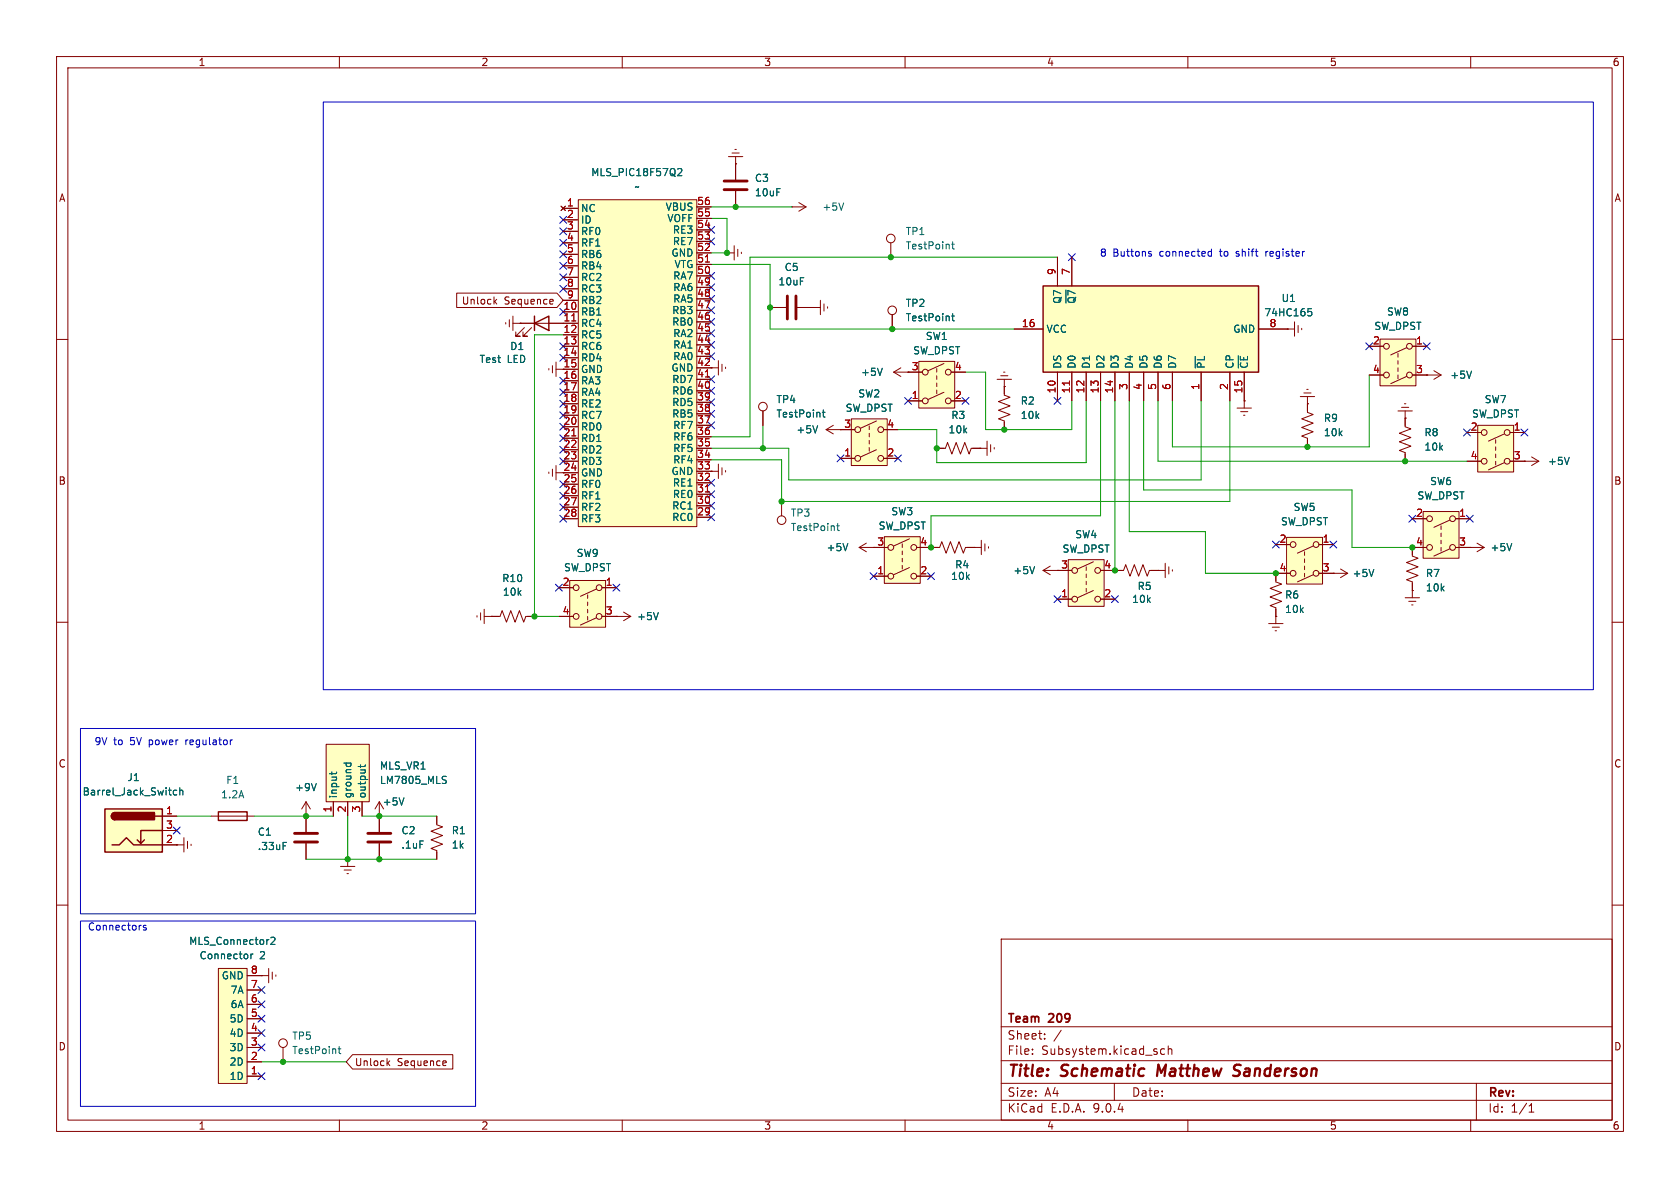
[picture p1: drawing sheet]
<svg xmlns="http://www.w3.org/2000/svg" width="297mm" height="210mm" viewBox="0 0 297 210" stroke-linecap="round" stroke-linejoin="round" font-family="sans-serif">
<g fill="none" stroke="#840000" stroke-width=".18">
<path d="M10 10h277v190h-277zM12 12h273v186h-273zM60 10v2M110 10v2M160 10v2M210 10v2M260 10v2M10 60h2M285 60h2M10 110h2M109 109h.1M109 109h2.5"/>
<path d="M110.2 108.2l1.3 .8M111.5 109l-1.3 .7M285 110h2M10 160h2M177 166h108v32h-108zM285 160h2M60 198v2M110 198v2M160 198v2M177 194.5h108M177 191.5h108M177 187.5h108"/>
<path d="M177 181.5h108M182.5 186.3v.1M182.5 185.5v.1M184.7 183.6v.1M184.7 182.8v.1M187.6 182.1l-1.3 2M197 191.5v3M205.9 185.5l-.4-.1-.3 .3v.4l.1 .2h.6M206.5 185.5l.2-.1 .4 .1 .1 .9M206.5 184.9v1.5M210 198v2M260 198v2"/>
<path d="M261 191.5v6.5M270.3 196.6h.9M270.3 195.5l.4-.4v1.5"/>
</g>
<path d="M204.8 188.2l-.3 2M219 190a.85 .85 0 0 1-1 .1M219.1 188.2l-.7 .1a.46 .46 0 0 0-.3 .5 .46 .46 0 0 0 .4 .4l.5 .2" fill="none" stroke="#840000" stroke-width=".4"/>
<path d="M116.4 108.3l-.4 1.2" fill="none" stroke="#006464" stroke-width=".18"/>
<path d="M100.7 102.6h6.4v8.3h-6.4z" fill="#ffffc2"/>
<g fill="none" stroke="#840000" stroke-width=".18">
<path d="M269.5 81.5h.1M269.5 81.5h2.5M270.8 80.8l1.2 .7M272 81.5l-1.2 .8M84.3 108.8v.3M85 108.3v1.3M85.6 109h1.3M85.6 107.7v2.5M86.9 109h.1M98.8 109h2.5M98.8 103.9h2.5M100.7 102.6h6.4v8.3h-6.4z"/>
<path d="M103.9 105.2v.6M103.9 106.4v.7M103.9 107.7v.6M103.9 109v.6M105.4 109.2l-2.8 1.3M105.4 104.1l-2.8 1.3M106.4 109h2.6M106.4 103.9h2.6"/>
<circle cx="101.9" cy="109" r=".51"/>
<circle cx="101.9" cy="103.9" r=".51"/>
<circle cx="105.9" cy="103.9" r=".51"/>
<circle cx="105.9" cy="109" r=".51"/>
</g>
<path d="M277.4 80.8l-.4 1.3" fill="none" stroke="#006464" stroke-width=".18"/>
<path d="M38.6 171.2h5.1v20.3h-5.1z" fill="#ffffc2"/>
<g fill="none" stroke="#840000" stroke-width=".18">
<path d="M38.6 171.2h5.1v20.3h-5.1zM43.7 177.5h2.5M43.7 175h2.5M43.7 172.5h3.8M46.2 172.5h.1M47.5 171.2v2.5M48.1 171.8v1.3M48.8 172.3v.3M43.7 190.2h2.5M43.7 187.7h2.5M43.7 185.2h2.5M43.7 182.6h2.5"/>
<path d="M43.7 180.1h2.5M50 185.2v2.5"/>
<circle cx="50" cy="184.4" r=".76"/>
</g>
<path d="M44.4 168.6v.9M44.7 168.6l-.3 .3M47.9 165.8l.5-.1 .2 .3-.8 .9h.8M59.8 185.4h.5M60 185v1.1l.3 .2" fill="none" stroke="#006464" stroke-width=".18"/>
<path d="M18.5 143h10.2v7.6h-10.2z" fill="#ffffc2"/>
<path d="M18.5 143h10.2v7.6h-10.2zM19.8 149.4h1.3l1.3-1.3 1.2 1.3h5.1M20.3 143.6a.64 .64 0 0 0-.6 .7 .64 .64 0 0 0 .6 .6M25.5 148.5l-.6 .6M27.4 144.3h1.3M28.7 146.8h-3.8v2.3l-.6-.6" fill="none" stroke="#840000" stroke-width=".25"/>
<g fill="#840000" stroke="#840000" stroke-width=".25">
<path d="M19.9 143.8l.4-.2v1.3a.63 .63 0 0 1-.6-.4 .63 .63 0 0 1 .2-.7z"/>
<path d="M20.3 143.6h7v1.3h-7z"/>
</g>
<path d="M248.4 105.7h2.6M249 106.3h1.3M249.6 106.9h.2M249.7 104.4h.1M249.7 104.4v1.3M28.7 144.3h2.5M28.7 146.8h2.5M28.7 149.4h2.5" fill="none" stroke="#840000" stroke-width=".18"/>
<path d="M31.2 139.7h-.3l-.3 .2 .2 .6h.4M31.8 139.8l.2-.1h.3v.8M31.8 139.3v1.2" fill="none" stroke="#006464" stroke-width=".18"/>
<path d="M244 59.9h6.3v8.3h-6.3z" fill="#ffffc2"/>
<g fill="none" stroke="#840000" stroke-width=".18">
<path d="M143.8 54.4h.1M143.8 54.4h1.2M145 53.1v2.5M145.7 53.7v1.3M146.3 54.2v.3M157.7 55.6v2.6M244 59.9h6.3v8.3h-6.3zM165.6 79.2h1.5l.4-1 .8 2.1 .7-2.1 .8 2.1 .8-2.1 .7 2.1 .4-1.1h1.5M242.1 66.3h2.5M242.1 61.2h2.5M247.1 62.5v.6M247.1 63.8v.6"/>
<path d="M247.1 65v.7M247.1 66.3v.6M248.7 66.5l-2.8 1.3M248.7 61.5l-2.8 1.2M249.7 66.3h2.5M249.7 61.2h2.5M164.6 96.8h1.5l.4-1 .8 2 .7-2 .8 2 .7-2 .8 2 .4-1h2.8M172.2 96.8h.1M173.5 95.5v2.5M174.1 96.1v1.3M174.8 96.6v.3M259.8 96.8h.1"/>
<path d="M259.8 96.8h2.6M261.1 96l1.3 .8M262.4 96.8l-1.3 .7M184.4 100.8l1.3 .8M184.4 100.8h2.5M185.7 100.1l-1.3 .7M186.9 100.8h.1M224.3 110.2h2.5M224.9 110.9h1.3M225.4 111.5h.3M225.6 109h.1M225.6 109v1.2"/>
<path d="M31.2 149.4h.1M31.2 149.4h1.3M32.5 148.1v2.5M33.1 148.7v1.3M33.8 149.2v.3"/>
<circle cx="157.7" cy="54.9" r=".76"/>
<circle cx="245.1" cy="61.2" r=".51"/>
<circle cx="245.1" cy="66.3" r=".51"/>
<circle cx="249.2" cy="61.2" r=".51"/>
<circle cx="249.2" cy="66.3" r=".51"/>
</g>
<path d="M168.2 55.9h.5M168.4 55.4v1.1l.3 .2M267.3 96.1l-.5 1.3M182.9 100.1l-.4 1.3" fill="none" stroke="#006464" stroke-width=".18"/>
<path d="M188.8 98.9h6.4v8.3h-6.4z" fill="#ffffc2"/>
<g fill="none" stroke="#840000" stroke-width=".18">
<path d="M157.5 42.9v2.6M227.6 58.2h.1M227.6 58.2h1.3M228.9 56.9v2.5M229.5 57.5v1.3M230.1 58v.3M173.2 79.2h.1M173.2 79.2h1.3M174.5 78v2.5M175.1 78.6v1.3M175.8 79.1v.3M176.3 67.1h2.5"/>
<path d="M176.9 66.4h1.3M177.4 65.8h.3M177.5 68.3h.1M177.5 67.1v2.8l1.1 .3-2.1 .8 2.1 .8-2.1 .7 2.1 .8-2.1 .7 1 .4v1.5M188.8 98.9h6.4v8.3h-6.4zM193.3 99.3l-2.8 1.3M186.9 100.8h2.6M186.9 105.9h2.6M192 100.2v.6M192 101.5v.6M192 102.7v.7M192 104v.6"/>
<path d="M193.3 104.4l-2.8 1.3M194.6 100.8h4l.4-1 .8 2.1 .7-2.1 .8 2.1 .8-2.1 .7 2.1 .4-1.1h1.5M194.6 105.9h2.5M37.3 144.3h7.7M54.1 144.3h.1M54.1 141.7l-.8 1.3M54.1 141.7l.8 1.3M54.1 141.7v5.4M54.1 149.1v2.8M60.2 153.2h2.5M60.8 153.8h1.3M61.3 154.4h.3"/>
<path d="M61.5 151.9h.1M61.5 151.9v1.3M77.2 144.3v1.5l1 .4-2 .7 2 .8-2 .8 2 .7-2 .8 1 .4v1.5"/>
<circle cx="157.5" cy="42.2" r=".76"/>
<circle cx="190" cy="100.8" r=".51"/>
<circle cx="190" cy="105.9" r=".51"/>
<circle cx="194.1" cy="100.8" r=".51"/>
<circle cx="194.1" cy="105.9" r=".51"/>
</g>
<path d="M38.6 143.5h5.1v1.5h-5.1z" fill="none" stroke="#840000" stroke-width=".25"/>
<path d="M168.2 43.2h.5M168.4 42.7v1.1l.3 .2M55.9 138.5l-.4 1.3M50.1 148.9h.6" fill="none" stroke="#006464" stroke-width=".18"/>
<path d="M52.1 147.3h4M52.1 148.8h4" fill="none" stroke="#840000" stroke-width=".51"/>
<path d="M162.4 63.9h6.4v8.2h-6.4z" fill="#ffffc2"/>
<g fill="none" stroke="#840000" stroke-width=".18">
<path d="M160.5 65.8h2.6M160.5 70.9h2.6M162.4 63.9h6.4v8.2h-6.4zM165.6 65.2v.6M165.6 66.4v.7M165.6 67.7v.6M165.6 69v.6M166.9 64.3l-2.8 1.2M166.9 69.3l-2.8 1.3M168.1 65.8h2.6M168.1 70.9h2.6"/>
<circle cx="163.6" cy="65.8" r=".51"/>
<circle cx="163.6" cy="70.9" r=".51"/>
<circle cx="167.6" cy="65.8" r=".51"/>
<circle cx="167.6" cy="70.9" r=".51"/>
</g>
<path d="M184.4 50.5h38.1v15.3h-38.1z" fill="#ffffc2"/>
<path d="M184.4 50.5h38.1v15.3h-38.1z" fill="none" stroke="#840000" stroke-width=".25"/>
<g fill="none" stroke="#840000" stroke-width=".18">
<path d="M179.3 58.2h5.1M186.9 45.5v5M189.5 45.5v5M222.5 58.2h5.1M186.9 65.8v5.1M189.5 65.8v5.1M192 65.8v5.1M194.6 65.8v5.1M197.1 65.8v5.1M199.6 65.8v5.1M202.2 65.8v5.1M204.7 65.8v5.1"/>
<path d="M207.3 65.8v5.1M212.3 65.8v5.1M217.4 65.8v5.1M220 65.8v5.1M67.1 144.3v2.8M67.1 149.1v2.8"/>
</g>
<path d="M189.1 67.4v.7" fill="none" stroke="#a90000" stroke-width=".18"/>
<path d="M231.3 54.6h.6M231.4 55.1h.3l.2 .2v.4l-.5 .1M211.3 63v2.1" fill="none" stroke="#006464" stroke-width=".18"/>
<path d="M65 147.3h4.1M65 148.8h4.1" fill="none" stroke="#840000" stroke-width=".51"/>
<path d="M57.7 131.6h7.6v10.1h-7.6z" fill="#ffffc2"/>
<path d="M57.7 131.6h7.6v10.1h-7.6zM58.9 141.7v2.6M61.5 141.7v2.6M64 141.7v2.6M66.3 143l.8-1.3v2.6M67.1 144.3h.1" fill="none" stroke="#840000" stroke-width=".18"/>
<path d="M58.7 136.5v.5M59.5 136.5l-.2 .3h-1.1M60.8 134.9h1.2M61.3 134.9l-.1 .4M62 134.9v.4M63.7 135.2v.5M64.6 135.2l-.2 .3h-1.1M78.4 137.8l.4 .2 .1 .3-.2 .2h-.3M78.4 137.2l.5 .1M71.4 141l-.4 1.3" fill="none" stroke="#006464" stroke-width=".18"/>
<path d="M156.3 94.9h6.4v8.2h-6.4z" fill="#ffffc2"/>
<g fill="none" stroke="#840000" stroke-width=".18">
<path d="M130 29v2.8M130 33.8v2.8M140 36.6h.1M140 36.6h2.5M141.2 35.8l1.3 .8M142.5 36.6l-1.3 .7M136.1 54.4h2.8M141 54.4h2.8M218.7 72.1h2.5M219.3 72.8h1.3M219.8 73.4h.3M220 70.9h.1"/>
<path d="M220 70.9v1.2M229.9 70.1h2.5M230.5 69.5h1.3M231 68.8h.3M231.1 70.1v2.8l1.1 .4-2.1 .7 2.1 .8-2.1 .8 2.1 .7-2.1 .8 1 .4v1.5M231.1 71.4h.1M247.1 72.6h2.6M247.8 72h1.2M248.3 71.4h.2M248.4 73.9h.1M248.4 72.6v2.8l1 .4-2 .8 2 .7-2 .8 2 .8-2 .7 1 .4v1.5M154.4 96.8h2.6"/>
<path d="M156.3 94.9h6.4v8.2h-6.4zM159.5 96.1v.7M159.5 97.4v.6M159.5 98.7v.6M159.5 99.9v.7M160.8 95.3l-2.8 1.2M162.1 96.8h2.5M249.7 96.8v1.5l1 .4-2 .7 2 .8-2 .8 2 .7-2 .8 1 .4v1.5M154.4 101.9h2.6M160.8 100.3l-2.8 1.3M162.1 101.9h2.5M225.6 101.3v1.6l1 .4-2.1 .7 2.1 .8-2.1 .7 2.1 .8-2.1 .8 1.1 .3v1.6"/>
<circle cx="157.5" cy="96.8" r=".51"/>
<circle cx="161.5" cy="96.8" r=".51"/>
<circle cx="157.5" cy="101.9" r=".51"/>
<circle cx="161.5" cy="101.9" r=".51"/>
</g>
<path d="M149.1 35.9l-.4 1.3" fill="none" stroke="#006464" stroke-width=".18"/>
<path d="M128 32h4.1M128 33.5h4.1M139.2 52.3v4.1M140.7 52.3v4.1" fill="none" stroke="#840000" stroke-width=".51"/>
<path d="M102.2 35.3h21v57.8h-21z" fill="#ffffc2"/>
<g fill="none" stroke="#840000" stroke-width=".18">
<path d="M99.2 36.4l.7 .8M99.6 36.8h2.5M99.6 38.9h2.5M99.9 36.4l-.7 .8M102.2 35.3h21v57.8h-21zM123.2 36.6h2.5M123.2 38.6h2.5M128.8 27.7h2.5M129.4 27.1h1.3M129.9 26.4h.3M130 29h.1M130 27.7v1.3"/>
<path d="M99.6 40.9h2.5M99.6 42.9h2.5M99.6 45h2.5M99.6 47h2.5M99.6 49h2.5M99.6 51.1h2.5M99.6 53.1h2.5M99.6 55.1h2.5M99.6 57.2h2.5M99.6 59.2h2.5M123.2 40.6h2.5M123.2 42.7h2.5"/>
<path d="M123.2 44.7h2.5M123.2 46.7h2.5M123.2 48.8h2.5M123.2 50.8h2.5M123.2 52.8h2.5M123.2 54.9h2.5M123.2 56.9h2.5M123.2 58.9h2.5M99.6 61.2h2.5M99.6 63.2h2.5M99.6 65.3h2.5M99.6 67.3h2.5"/>
<path d="M99.6 69.3h2.5M99.6 71.4h2.5M99.6 73.4h2.5M99.6 75.4h2.5M99.6 77.5h2.5M99.6 79.5h2.5M123.2 61h2.5M123.2 63h2.5M123.2 65h2.5M123.2 67.1h2.5M123.2 69.1h2.5M123.2 71.1h2.5"/>
<path d="M123.2 73.2h2.5M123.2 75.2h2.5M123.2 77.2h2.5M123.2 79.2h2.5M146 75.9l1.3 .8M146 75.9h2.6M147.3 75.2l-1.3 .7M148.6 75.9h.1M158 65.8l1.3 .7M158 65.8h2.5M159.3 65l-1.3 .8M160.5 65.8h.1"/>
<path d="M99.6 81.5h2.5M99.6 83.6h2.5M99.6 85.6h2.5M99.6 87.6h2.5M99.6 89.7h2.5M99.6 91.7h2.5M123.2 81.3h2.5M123.2 83.3h2.5M123.2 85.3h2.5M123.2 87.4h2.5M123.2 89.4h2.5M123.2 91.4h2.5"/>
<path d="M138.2 88.6v2.6M151.9 96.8l1.3 .7M151.9 96.8h2.5M153.2 96l-1.3 .8M154.4 96.8h.1"/>
<circle cx="138.2" cy="91.9" r=".76"/>
</g>
<path d="M101.1 56.7h.7M124.7 46.3h.7M101.1 77.1h.7M124.7 66.6h.7M124.7 87h.7" fill="none" stroke="#a90000" stroke-width=".18"/>
<path d="M119.9 29.9l.4-.1 .2 .4-.7 .9h.7M144.5 75.3l-.4 1.2M156 65.1l-.4 1.3M147.9 93h.5M148.1 92.5v1.1l.3 .2M149.9 96.1l-.4 1.3" fill="none" stroke="#006464" stroke-width=".18"/>
<path d="M227.5 95h6.3v8.3h-6.3z" fill="#ffffc2"/>
<g fill="none" stroke="#840000" stroke-width=".18">
<path d="M206 99.6v2.5M225.6 96.3h2.5M227.5 95h6.3v8.3h-6.3zM230.6 97.5v.7M230.6 98.8v.6M232.2 96.5l-2.8 1.3M233.2 96.3h2.5M204.7 100.8h.1M204.7 100.8h1.3M206.6 100.2v1.3M207.3 100.7v.3M225.6 101.3h2.5"/>
<path d="M230.6 100.1v.6M230.6 101.3v.7M232.2 101.6l-2.8 1.3M233.2 101.3h5.1M235.7 101.3h.1M237 100.6l1.3 .7M238.3 101.3l-1.3 .8"/>
<circle cx="228.6" cy="96.3" r=".51"/>
<circle cx="232.7" cy="96.3" r=".51"/>
<circle cx="228.6" cy="101.3" r=".51"/>
<circle cx="232.7" cy="101.3" r=".51"/>
</g>
<path d="M242.9 100.7l-.4 1.2" fill="none" stroke="#006464" stroke-width=".18"/>
<path d="M251.6 90.4h6.3v8.3h-6.3z" fill="#ffffc2"/>
<g fill="none" stroke="#840000" stroke-width=".18">
<path d="M134.9 72.6v2.6M252.2 66.3h.1M252.2 66.3h2.6M253.5 65.5l1.3 .8M254.8 66.3l-1.3 .8M249.7 96.8h2.5M249.7 91.7h2.5M251.6 90.4h6.3v8.3h-6.3zM254.8 93v.6M254.8 94.2v.7M254.8 95.5v.6M254.8 96.8v.6"/>
<path d="M256.3 97l-2.8 1.3M256.3 91.9l-2.8 1.3M257.3 96.8h2.5M257.3 91.7h2.5"/>
<circle cx="134.9" cy="71.9" r=".76"/>
<circle cx="252.7" cy="91.7" r=".51"/>
<circle cx="252.7" cy="96.8" r=".51"/>
<circle cx="256.8" cy="96.8" r=".51"/>
<circle cx="256.8" cy="91.7" r=".51"/>
</g>
<path d="M145.4 72.9h.5M145.6 72.5v1.1l.3 .1M260.1 65.6l-.4 1.3" fill="none" stroke="#006464" stroke-width=".18"/>
<path d="M261.2 75.2h6.4v8.2h-6.4z" fill="#ffffc2"/>
<g fill="none" stroke="#840000" stroke-width=".18">
<path d="M259.3 76.5h2.6M261.2 75.2h6.4v8.2h-6.4zM264.4 77.7v.7M264.4 79v.6M265.9 76.7l-2.8 1.3M267 76.5h2.5M259.3 81.5h2.6M264.4 80.3v.6M264.4 81.5v.7M265.9 81.8l-2.8 1.3M267 81.5h2.5"/>
<circle cx="262.4" cy="76.5" r=".51"/>
<circle cx="266.4" cy="76.5" r=".51"/>
<circle cx="262.4" cy="81.5" r=".51"/>
<circle cx="266.4" cy="81.5" r=".51"/>
</g>
<path d="M150.5 74h6.3v8.3h-6.3z" fill="#ffffc2"/>
<g fill="none" stroke="#840000" stroke-width=".18">
<path d="M99.2 36.4l.7 .8M99.6 36.8h2.5M99.6 38.9h2.5M99.9 36.4l-.7 .8M123.2 36.6h2.5M123.2 38.6h2.5M130 29h.1M130 29v2.8M130 33.8v2.8M80.7 51.8h17.8l1.1 1.3-1.1 1.3h-17.8zM87.5 53.3l.3 .5M87.8 52.9l-.5 .5"/>
<path d="M89.4 57v.3M90 56.5v1.3M90.7 57.2h11.4M90.7 55.9v2.5M91.9 57.2h.1M92.7 57.9l-1.5 1.5h.7h-.7v-.7M94 57.9l-1.5 1.5h.7h-.7v-.7M97.6 52.9l.2 .3-.6 .1M97.7 53.7l-.1 .1M99.6 40.9h2.5M99.6 42.9h2.5M99.6 45h2.5"/>
<path d="M99.6 47h2.5M99.6 49h2.5M99.6 51.1h2.5M99.6 53.1h2.5M99.6 55.1h2.5M99.6 59.2h2.5M123.2 44.7h2.5M123.2 40.6h2.5M123.2 42.7h2.5M123.2 46.7h2.5M123.2 48.8h2.5M123.2 50.8h2.5"/>
<path d="M123.2 52.8h2.5M123.2 54.9h2.5M123.2 56.9h2.5M123.2 58.9h2.5M128.5 44.7h.1M128.5 44.7h1.3M129.8 43.4v2.6M130.4 44.1v1.2M131.1 44.6v.2M136.1 54.4h2.8M141 54.4h2.8M143.8 54.4h.1"/>
<path d="M157.7 55.6v2.6M179.3 58.2h5.1M186.9 45.5v5M189.5 45.5v5M222.5 58.2h5.1M227.6 58.2h.1M97 65.2v.2M97.7 64.6v1.3M98.3 65.3h3.8M98.3 64v2.5M99.6 61.2h2.5M99.6 63.2h2.5"/>
<path d="M99.6 67.3h2.5M99.6 69.3h2.5M99.6 71.4h2.5M99.6 73.4h2.5M99.6 75.4h2.5M99.6 77.5h2.5M99.6 79.5h2.5M123.2 65h3.8M123.2 79.2h2.5M123.2 61h2.5M123.2 63h2.5M123.2 67.1h2.5"/>
<path d="M123.2 69.1h2.5M123.2 71.1h2.5M123.2 73.2h2.5M123.2 75.2h2.5M123.2 77.2h2.5M125.7 65h.1M127 63.8v2.5M127.6 64.4v1.3M128.3 64.9v.3M134.9 72.6v2.6M148.6 75.9h.1M148.6 75.9h2.5"/>
<path d="M150.5 74h6.3v8.3h-6.3zM153.7 75.3v.6M153.7 76.6v.6M153.7 77.9v.6M153.7 79.1v.7M154.9 74.4l-2.8 1.3M154.9 79.5l-2.8 1.3M156.2 75.9h2.5M160.5 65.8h.1M160.5 65.8h2.6M160.5 70.9h2.6M165.6 79.2h1.3"/>
<path d="M168.1 65.8h2.6M168.1 70.9h2.6M172 79.2h1.2M173.2 79.2h.1M177.5 68.3h.1M177.5 68.3v1.3M177.5 74.7v1.2M186.9 65.8v5.1M189.5 65.8v5.1M192 65.8v5.1M194.6 65.8v5.1M197.1 65.8v5.1"/>
<path d="M199.6 65.8v5.1M202.2 65.8v5.1M204.7 65.8v5.1M207.3 65.8v5.1M212.3 65.8v5.1M217.4 65.8v5.1M220 70.9h.1M220 65.8v5.1M231.1 71.4h.1M231.1 71.4v1.2M231.1 77.7v1.3M242.1 66.3h2.5"/>
<path d="M242.1 61.2h2.5M248.4 73.9h.1M248.4 73.9v1.3M249.7 66.3h2.5M249.7 61.2h2.5M252.2 66.3h.1M259.3 76.5h2.6M267 76.5h2.5M97 83.4v.3M97.7 82.9v1.3M98.3 82.3v2.5M98.3 83.6h3.8"/>
<path d="M99.6 81.5h2.5M99.6 91.7h2.5M99.6 85.6h2.5M99.6 87.6h2.5M99.6 89.7h2.5M123.2 83.3h3.8M123.2 81.3h2.5M123.2 85.3h2.5M123.2 87.4h2.5M123.2 89.4h2.5M123.2 91.4h2.5M125.7 83.3h.1"/>
<path d="M127 82v2.6M127.6 82.7v1.2M128.3 83.2v.2M148.6 81h2.5M154.4 96.8h.1M154.4 96.8h2.6M156.2 81h2.5M162.1 96.8h3.8M170.9 96.8h1.3M172.2 96.8h.1M225.6 96.3h2.5M233.2 96.3h2.5"/>
<path d="M248.4 80.3v1.2M249.7 91.7h2.5M252.2 96.8h-2.5v1.2M257.3 96.8h2.5M257.3 91.7h2.5M259.3 81.5h2.6M259.8 96.8h.1M267 81.5h2.5M269.5 81.5h.1M86.9 109h1.5l.4-1 .7 2 .8-2 .8 2 .7-2 .8 2 .4-1h1.5M86.9 109h.1M98.8 109h2.5"/>
<path d="M98.8 103.9h2.5M106.4 109h2.6M106.4 103.9h2.6M109 109h.1M154.4 101.9h2.6M162.1 101.9h2.5M186.9 100.8h.1M186.9 100.8h2.6M186.9 105.9h2.6M194.6 100.8h3.8M194.6 105.9h2.5M203.5 100.8h1.2"/>
<path d="M204.7 100.8h.1M225.6 109h.1M225.6 107.7v1.3M228.1 101.3h-2.5v1.3M233.2 101.3h2.5M235.7 101.3h.1M249.7 104.4h.1M249.7 103.1v1.3M28.7 144.3h2.5M28.7 146.8h2.5M28.7 149.4h2.5M31.2 149.4h.1"/>
<path d="M54.1 144.3h.1M54.1 144.3v2.8M54.1 149.1v2.8M58.9 141.7v2.6M61.5 141.7v2.6M64 141.7v2.6M67.1 144.3h.1M67.1 144.3v2.8M67.1 149.1v2.8M77.2 144.3v1.2M77.2 150.6v1.3M43.7 177.5h2.5"/>
<path d="M43.7 175h2.5M43.7 172.5h2.5M46.2 172.5h.1M43.7 190.2h2.5M43.7 187.7h2.5M43.7 185.2h2.5M43.7 182.6h2.5M43.7 180.1h2.5M62.3 186.4h17.7v2.6h-17.7l-1.1-1.3zM68.5 187.9l.4 .5M68.9 187.5l-.5 .5M78.7 187.5l.2 .3-.6 .2"/>
<path d="M78.8 188.3l-.1 .1"/>
<circle cx="151.6" cy="75.9" r=".51"/>
<circle cx="155.7" cy="75.9" r=".51"/>
<circle cx="151.6" cy="81" r=".51"/>
<circle cx="155.7" cy="81" r=".51"/>
</g>
<path d="M94.5 57.2l2.5-1.3v2.5zM94.5 55.9v2.5" fill="none" stroke="#840000" stroke-width=".25"/>
<g fill="none" stroke="#009600" stroke-width=".18">
<path d="M125.7 36.6h14.3M125.7 38.6h2.8v6.1h-2.8M99.6 59.2h-5.1v49.8h4.3M125.7 46.7h10.4v11.5h43.2M186.9 45.5h-54.3v31.7h-6.9M134.9 75.2v4M170.7 65.8h3.5v10.1h15.3v-5M192 70.9v10.9h-26.4v-5.9h-6.9M194.6 70.9v20.3h-30v5.6M197.1 70.9v29.9M199.6 70.9v23.1h13.5v7.3h12.5M202.2 70.9v15.7h36.8v10.2h10.7"/>
<path d="M204.7 70.9v10.6h54.6M212.3 70.9v13.9h-72.9v-5.6h-13.7M217.4 70.9v17.7h-79.2v-7.3h-12.5M242.1 66.3v12.7h-34.8v-8.1M31.2 144.3h6.1M45 144.3h13.9M54.1 151.9h23.1M61.5 144.3v7.6M64 144.3h13.2M46.2 187.7h15"/>
</g>
<g fill="none" stroke="#000084" stroke-width=".18">
<path d="M99 38.3l1.2 1.2M100.2 38.3l-1.2 1.2M99 50.4l1.2 1.3M99 54.5l1.2 1.2M99 40.3l1.2 1.2M99 46.4l1.2 1.2M99 42.3l1.2 1.2M99 44.3l1.2 1.3M99 48.4l1.2 1.2M100.2 50.4l-1.2 1.3M100.2 54.5l-1.2 1.2M100.2 40.3l-1.2 1.2"/>
<path d="M100.2 46.4l-1.2 1.2M100.2 42.3l-1.2 1.2M100.2 44.3l-1.2 1.3M100.2 48.4l-1.2 1.2M125.1 58.3l1.2 1.2M125.1 56.3l1.2 1.2M125.1 54.3l1.2 1.2M125.1 50.2l1.2 1.2M125.1 48.2l1.2 1.2M125.1 52.2l1.2 1.2M125.1 42.1l1.2 1.2M125.1 40l1.2 1.2"/>
<path d="M126.3 58.3l-1.2 1.2M126.3 56.3l-1.2 1.2M126.3 54.3l-1.2 1.2M126.3 50.2l-1.2 1.2M126.3 48.2l-1.2 1.2M126.3 52.2l-1.2 1.2M126.3 42.1l-1.2 1.2M126.3 40l-1.2 1.2M188.9 44.9l1.2 1.2M190.1 44.9l-1.2 1.2M99 60.6l1.2 1.2M99 78.9l1.2 1.2"/>
<path d="M99 74.8l1.2 1.2M99 62.6l1.2 1.3M99 72.8l1.2 1.2M99 68.7l1.2 1.3M99 70.8l1.2 1.2M99 66.7l1.2 1.2M99 76.9l1.2 1.2M100.2 60.6l-1.2 1.2M100.2 78.9l-1.2 1.2M100.2 74.8l-1.2 1.2M100.2 62.6l-1.2 1.3M100.2 72.8l-1.2 1.2"/>
<path d="M100.2 68.7l-1.2 1.3M100.2 70.8l-1.2 1.2M100.2 66.7l-1.2 1.2M100.2 76.9l-1.2 1.2M125.1 70.5l1.2 1.2M125.1 66.4l1.2 1.3M125.1 72.5l1.2 1.3M125.1 68.5l1.2 1.2M125.1 74.6l1.2 1.2M125.1 62.4l1.2 1.2M125.1 60.4l1.2 1.2M126.3 70.5l-1.2 1.2"/>
<path d="M126.3 66.4l-1.2 1.3M126.3 72.5l-1.2 1.3M126.3 68.5l-1.2 1.2M126.3 74.6l-1.2 1.2M126.3 62.4l-1.2 1.2M126.3 60.4l-1.2 1.2M159.9 70.3l1.2 1.2M161.1 70.3l-1.2 1.2M170.1 70.3l1.2 1.2M171.3 70.3l-1.2 1.2M186.3 70.3l1.3 1.2M187.6 70.3l-1.3 1.2"/>
<path d="M241.5 60.6l1.2 1.2M242.7 60.6l-1.2 1.2M251.6 60.6l1.2 1.2M252.8 60.6l-1.2 1.2M258.7 75.8l1.2 1.3M259.9 75.8l-1.2 1.3M268.9 75.8l1.2 1.3M270.1 75.8l-1.2 1.3M99 80.9l1.2 1.2M99 85l1.2 1.2M99 87l1.2 1.2M99 89.1l1.2 1.2"/>
<path d="M99 91.1l1.2 1.2M100.2 80.9l-1.2 1.2M100.2 85l-1.2 1.2M100.2 87l-1.2 1.2M100.2 89.1l-1.2 1.2M100.2 91.1l-1.2 1.2M125.1 88.8l1.2 1.2M125.1 84.7l1.2 1.3M125.1 90.8l1.2 1.2M125.1 86.8l1.2 1.2M126.3 88.8l-1.2 1.2M126.3 84.7l-1.2 1.3"/>
<path d="M126.3 90.8l-1.2 1.2M126.3 86.8l-1.2 1.2M148 80.4l1.2 1.2M149.2 80.4l-1.2 1.2M158.1 80.4l1.3 1.2M159.4 80.4l-1.3 1.2M224.9 95.7l1.3 1.2M226.2 95.7l-1.3 1.2M235.1 95.7l1.2 1.2M236.3 95.7l-1.2 1.2M249.1 91.1l1.2 1.2M250.3 91.1l-1.2 1.2"/>
<path d="M259.2 91.1l1.3 1.2M260.5 91.1l-1.3 1.2M98.2 103.3l1.2 1.2M99.4 103.3l-1.2 1.2M108.4 103.3l1.2 1.2M109.6 103.3l-1.2 1.2M153.8 101.2l1.2 1.3M155 101.2l-1.2 1.3M164 101.2l1.2 1.3M165.2 101.2l-1.2 1.3M186.3 105.3l1.3 1.2M187.6 105.3l-1.3 1.2"/>
<path d="M196.5 105.3l1.2 1.2M197.7 105.3l-1.2 1.2M30.6 146.2l1.3 1.2M31.9 146.2l-1.3 1.2M45.6 174.4l1.2 1.2M45.6 176.9l1.2 1.3M45.6 179.5l1.2 1.2M46.8 174.4l-1.2 1.2M46.8 176.9l-1.2 1.3M46.8 179.5l-1.2 1.2M45.6 184.6l1.2 1.2M45.6 182l1.2 1.2"/>
<path d="M45.6 189.6l1.2 1.3M46.8 184.6l-1.2 1.2M46.8 182l-1.2 1.2M46.8 189.6l-1.2 1.3"/>
</g>
<path d="M57.1 18h224.6v103.9h-224.6zM203.2 44.9h.3l.1 .2-.2 .2h-.2M203.2 44.4l.3 .1M213.7 45.2h.5M213.7 44.5h.5M214.2 44v1.3M223.8 44.4v.9M224 44.4l-.2 .3M14.2 128.8h69.9v32.7h-69.9zM41.1 130.8l-.3 .1M14.2 162.8h69.9v32.8h-69.9zM25.8 163.6h-.3l-.2 .1 .1 .2 .4 .2v.3h-.5" fill="none" stroke="#0000c2" stroke-width=".18"/>
<g fill="none" stroke="#006464" stroke-width=".18">
<path d="M119.9 29.9l.4-.1 .2 .4-.7 .9h.7M168.2 55.9h.5M168.4 55.4v1.1l.3 .2M231.3 54.6h.6M231.4 55.1h.3l.2 .2v.4l-.5 .1M144.5 75.3l-.4 1.2M145.4 72.9h.5M145.6 72.5v1.1l.3 .1M156 65.1l-.4 1.3M211.3 63v2.1M260.1 65.6l-.4 1.3M149.9 96.1l-.4 1.3"/>
<path d="M267.3 96.1l-.5 1.3M277.4 80.8l-.4 1.3M116.4 108.3l-.4 1.2M182.9 100.1l-.4 1.3M242.9 100.7l-.4 1.2M31.2 139.7h-.3l-.3 .2 .2 .6h.4M31.8 139.8l.2-.1h.3v.8M31.8 139.3v1.2M55.9 138.5l-.4 1.3M58.7 136.5v.5M59.5 136.5l-.2 .3h-1.1M60.8 134.9h1.2"/>
<path d="M61.3 134.9l-.1 .4M62 134.9v.4M63.7 135.2v.5M64.6 135.2l-.2 .3h-1.1M78.4 137.8l.4 .2 .1 .3-.2 .2h-.3M78.4 137.2l.5 .1M50.1 148.9h.6M71.4 141l-.4 1.3M44.4 168.6v.9M44.7 168.6l-.3 .3M47.9 165.8l.5-.1 .2 .3-.8 .9h.8"/>
</g>
<path d="M101.1 56.7h.7M124.7 46.3h.7M101.1 77.1h.7M124.7 66.6h.7M189.1 67.4v.7M124.7 87h.7" fill="none" stroke="#a90000" stroke-width=".18"/>
<g fill="#009600" stroke="#009600" stroke-width=".18">
<circle cx="67.1" cy="151.9" r=".46"/>
<circle cx="50" cy="187.7" r=".46"/>
<circle cx="54.1" cy="144.3" r=".46"/>
<circle cx="61.5" cy="151.9" r=".46"/>
<circle cx="67.1" cy="144.3" r=".46"/>
<circle cx="94.5" cy="109" r=".46"/>
<circle cx="134.9" cy="79.2" r=".46"/>
<circle cx="138.2" cy="88.6" r=".46"/>
<circle cx="249.7" cy="96.8" r=".46"/>
<circle cx="248.4" cy="81.5" r=".46"/>
<circle cx="136.1" cy="54.4" r=".46"/>
<circle cx="130" cy="36.6" r=".46"/>
<circle cx="128.5" cy="44.7" r=".46"/>
<circle cx="164.6" cy="96.8" r=".46"/>
<circle cx="177.5" cy="75.9" r=".46"/>
<circle cx="157.7" cy="58.2" r=".46"/>
<circle cx="165.6" cy="79.2" r=".46"/>
<circle cx="157.5" cy="45.5" r=".46"/>
<circle cx="231.1" cy="79" r=".46"/>
<circle cx="197.1" cy="100.8" r=".46"/>
<circle cx="225.6" cy="101.3" r=".46"/>
</g>
<g font-size="2.8" fill="#840000">
<text x="178" y="190.9">Title:</text>
<text x="187.7" y="190.9">Schematic</text>
<text x="205.4" y="190.9">Matthew</text>
<text x="219.7" y="190.9">Sanderson</text>
</g>
<g font-size="2.1" fill="#840000">
<text x="178" y="184">Sheet:</text>
<text x="178" y="181.2">Team</text>
<text x="185.5" y="181.2">209</text>
<text x="178" y="186.7">File:</text>
<text x="184.1" y="186.7">Subsystem.kicad_sch</text>
<text x="178" y="196.9">KiCad</text>
<text x="178" y="194.1">Size:</text>
<text x="184.7" y="194.1">A4</text>
<text x="185.7" y="196.9">E.D.A.</text>
<text x="193.3" y="196.9">9.0.4</text>
<text x="200" y="194.1">Date:</text>
<text x="263" y="194.3">Rev:</text>
<text x="263" y="196.9">Id:</text>
<text x="267.1" y="196.9">1/1</text>
</g>
<g font-size="1.8" fill="#840000">
<text x="35" y="11.9">1</text>
<text x="85" y="11.9">2</text>
<text x="135" y="11.9">3</text>
<text x="185" y="11.9">4</text>
<text x="235" y="11.9">5</text>
<text x="285" y="11.9">6</text>
<text x="10.3" y="35.9">A</text>
<text x="285.3" y="35.9">A</text>
<text x="81.5" y="54">Unlock</text>
<text x="89.1" y="54">Sequence</text>
<text x="10.3" y="85.9">B</text>
<text x="285.3" y="85.9">B</text>
<text x="10.3" y="135.9">C</text>
<text x="285.3" y="135.9">C</text>
<text x="10.3" y="185.9">D</text>
<text x="285.3" y="185.9">D</text>
<text x="62.6" y="188.7">Unlock</text>
<text x="70.2" y="188.7">Sequence</text>
<text x="35" y="199.9">1</text>
<text x="85" y="199.9">2</text>
<text x="135" y="199.9">3</text>
<text x="185" y="199.9">4</text>
<text x="235" y="199.9">5</text>
<text x="285" y="199.9">6</text>
</g>
<g font-size="1.8" fill="#006464">
<text x="104.4" y="31.3">MLS_PIC18F57Q2</text>
<text x="112.1" y="33.9">~</text>
<text x="133.4" y="32.4">C3</text>
<text x="133.4" y="34.9">10uF</text>
<text x="102.6" y="37.7">NC</text>
<text x="102.6" y="39.7">ID</text>
<text x="102.6" y="41.8">RF0</text>
<text x="117.6" y="37.4">VBUS</text>
<text x="117.9" y="39.5">VOFF</text>
<text x="118.9" y="41.5">RE3</text>
<text x="145.3" y="37.4">+5V</text>
<text x="160" y="41.8">TP1</text>
<text x="102.6" y="43.8">RF1</text>
<text x="102.6" y="45.8">RB6</text>
<text x="102.6" y="47.9">RB4</text>
<text x="118.6" y="45.6">GND</text>
<text x="118.9" y="43.5">RE7</text>
<text x="119.2" y="47.6">VTG</text>
<text x="160" y="44.3">TestPoint</text>
<text x="102.6" y="49.9">RC2</text>
<text x="102.6" y="51.9">RC3</text>
<text x="102.6" y="53.9">RB2</text>
<text x="118.9" y="49.6">RA7</text>
<text x="118.9" y="51.7">RA6</text>
<text x="118.9" y="53.7">RA5</text>
<text x="137.5" y="50.6">10uF</text>
<text x="138.6" y="48.1">C5</text>
<text x="187.8" y="53.8" transform="rotate(-90 187.8 53.8)">Q7</text>
<text x="190.3" y="53.8" transform="rotate(-90 190.3 53.8)">~{Q7}</text>
<text x="226.5" y="53.6">U1</text>
<text x="102.6" y="56">RB1</text>
<text x="102.6" y="58">RC4</text>
<text x="118.7" y="55.7">RB3</text>
<text x="118.7" y="57.8">RB0</text>
<text x="118.9" y="59.8">RA2</text>
<text x="160" y="54.5">TP2</text>
<text x="160" y="57">TestPoint</text>
<text x="184.9" y="59">VCC</text>
<text x="217.9" y="59">GND</text>
<text x="223.4" y="56.1">74HC165</text>
<text x="242.9" y="58.5">SW_DPST</text>
<text x="245.1" y="56">SW8</text>
<text x="84.7" y="64.4">Test</text>
<text x="89.7" y="64.4">LED</text>
<text x="90.1" y="62.1">D1</text>
<text x="102.6" y="60">RC5</text>
<text x="102.6" y="62.1">RC6</text>
<text x="102.6" y="64.1">RD4</text>
<text x="118.6" y="65.9">GND</text>
<text x="118.9" y="61.8">RA1</text>
<text x="118.9" y="63.9">RA0</text>
<text x="161.3" y="62.8">SW_DPST</text>
<text x="163.6" y="60.3">SW1</text>
<text x="187.8" y="65.3" transform="rotate(-90 187.8 65.3)">DS</text>
<text x="190.3" y="65.3" transform="rotate(-90 190.3 65.3)">D0</text>
<text x="192.9" y="65.3" transform="rotate(-90 192.9 65.3)">D1</text>
<text x="195.4" y="65.3" transform="rotate(-90 195.4 65.3)">D2</text>
<text x="198" y="65.3" transform="rotate(-90 198 65.3)">D3</text>
<text x="200.5" y="65.3" transform="rotate(-90 200.5 65.3)">D4</text>
<text x="203" y="65.3" transform="rotate(-90 203 65.3)">D5</text>
<text x="205.6" y="65.3" transform="rotate(-90 205.6 65.3)">D6</text>
<text x="208.1" y="65.3" transform="rotate(-90 208.1 65.3)">D7</text>
<text x="213.2" y="65.3" transform="rotate(-90 213.2 65.3)">~{PL}</text>
<text x="218.3" y="65.3" transform="rotate(-90 218.3 65.3)">CP</text>
<text x="220.8" y="65.3" transform="rotate(-90 220.8 65.3)">~{CE}</text>
<text x="102.6" y="66.1">GND</text>
<text x="102.6" y="68.2">RA3</text>
<text x="102.6" y="70.2">RA4</text>
<text x="118.7" y="67.9">RD7</text>
<text x="118.7" y="70">RD6</text>
<text x="118.7" y="72">RD5</text>
<text x="137.2" y="71.5">TP4</text>
<text x="151.6" y="70.5">SW2</text>
<text x="152.1" y="66.6">+5V</text>
<text x="180.3" y="71.7">R2</text>
<text x="256.3" y="67.2">+5V</text>
<text x="262.4" y="71.5">SW7</text>
<text x="102.6" y="72.2">RE2</text>
<text x="102.6" y="74.3">RC7</text>
<text x="102.6" y="76.3">RD0</text>
<text x="118.7" y="74">RB5</text>
<text x="118.9" y="76">RF7</text>
<text x="137.2" y="74">TestPoint</text>
<text x="140.7" y="76.8">+5V</text>
<text x="149.4" y="73">SW_DPST</text>
<text x="167.6" y="76.8">10k</text>
<text x="168.1" y="74.3">R3</text>
<text x="180.3" y="74.3">10k</text>
<text x="233.9" y="74.8">R9</text>
<text x="233.9" y="77.3">10k</text>
<text x="251.7" y="77.3">R8</text>
<text x="260.1" y="74">SW_DPST</text>
<text x="102.6" y="78.3">RD1</text>
<text x="102.6" y="80.4">RD2</text>
<text x="102.6" y="82.4">RD3</text>
<text x="118.9" y="78.1">RF6</text>
<text x="118.9" y="80.1">RF5</text>
<text x="118.9" y="82.1">RF4</text>
<text x="251.7" y="79.9">10k</text>
<text x="273.6" y="82.4">+5V</text>
<text x="102.6" y="84.4">GND</text>
<text x="102.6" y="86.5">RF0</text>
<text x="102.6" y="88.5">RF1</text>
<text x="118.6" y="84.2">GND</text>
<text x="118.9" y="86.2">RE1</text>
<text x="118.9" y="88.2">RE0</text>
<text x="250.5" y="88.5">SW_DPST</text>
<text x="252.7" y="86">SW6</text>
<text x="102.6" y="90.5">RF2</text>
<text x="102.6" y="92.6">RF3</text>
<text x="118.7" y="90.3">RC1</text>
<text x="118.7" y="92.3">RC0</text>
<text x="139.7" y="91.5">TP3</text>
<text x="139.7" y="94.1">TestPoint</text>
<text x="155.2" y="93.8">SW_DPST</text>
<text x="157.5" y="91.3">SW3</text>
<text x="190" y="95.4">SW4</text>
<text x="226.4" y="93.1">SW_DPST</text>
<text x="228.6" y="90.5">SW5</text>
<text x="99.6" y="101.2">SW_DPST</text>
<text x="101.8" y="98.7">SW9</text>
<text x="146" y="97.6">+5V</text>
<text x="168.8" y="100.7">R4</text>
<text x="179.1" y="101.7">+5V</text>
<text x="187.7" y="97.9">SW_DPST</text>
<text x="263.4" y="97.6">+5V</text>
<text x="88.7" y="103.1">R10</text>
<text x="88.8" y="105.5">10k</text>
<text x="168" y="102.7">10k</text>
<text x="200" y="106.8">10k</text>
<text x="201" y="104.5">R5</text>
<text x="227.1" y="106">R6</text>
<text x="239" y="102.2">+5V</text>
<text x="252" y="102.2">R7</text>
<text x="252" y="104.7">10k</text>
<text x="112.5" y="109.8">+5V</text>
<text x="227.1" y="108.6">10k</text>
<text x="67.1" y="136.2">MLS_VR1</text>
<text x="14.5" y="140.8">Barrel_Jack_Switch</text>
<text x="22.4" y="138.3">J1</text>
<text x="39" y="141.3">1.2A</text>
<text x="39.9" y="138.8">F1</text>
<text x="52.1" y="140.1">+9V</text>
<text x="59.8" y="141.2" transform="rotate(-90 59.8 141.2)">input</text>
<text x="62.3" y="141.2" transform="rotate(-90 62.3 141.2)">ground</text>
<text x="64.9" y="141.2" transform="rotate(-90 64.9 141.2)">output</text>
<text x="67.1" y="138.8">LM7805_MLS</text>
<text x="67.6" y="142.6">+5V</text>
<text x="45.5" y="147.9">C1</text>
<text x="70.9" y="147.7">C2</text>
<text x="79.8" y="147.7">R1</text>
<text x="45.5" y="150.5">.33uF</text>
<text x="70.9" y="150.2">.1uF</text>
<text x="79.8" y="150.2">1k</text>
<text x="33.3" y="167.2">MLS_Connector2</text>
<text x="35.2" y="169.8">Connector</text>
<text x="39.1" y="173.3">GND</text>
<text x="45.9" y="169.8">2</text>
<text x="40.7" y="178.4">6A</text>
<text x="40.7" y="175.9">7A</text>
<text x="40.5" y="183.5">4D</text>
<text x="40.5" y="180.9">5D</text>
<text x="51.6" y="184">TP5</text>
<text x="40.5" y="191.1">1D</text>
<text x="40.5" y="188.6">2D</text>
<text x="40.5" y="186">3D</text>
<text x="51.6" y="186.5">TestPoint</text>
</g>
<g font-size="1.8" fill="#a90000">
<text x="100.1" y="36.6">1</text>
<text x="100.1" y="38.6">2</text>
<text x="100.1" y="40.6">3</text>
<text x="123.1" y="36.3">56</text>
<text x="123.1" y="38.4">55</text>
<text x="123.1" y="40.4">54</text>
<text x="100.1" y="42.7">4</text>
<text x="100.1" y="44.7">5</text>
<text x="100.1" y="46.7">6</text>
<text x="123.1" y="42.4">53</text>
<text x="123.1" y="44.5">52</text>
<text x="123.1" y="46.5">51</text>
<text x="100.1" y="48.8">7</text>
<text x="100.1" y="50.8">8</text>
<text x="100.1" y="52.8">9</text>
<text x="123.1" y="48.5">50</text>
<text x="123.1" y="50.5">49</text>
<text x="123.1" y="52.6">48</text>
<text x="186.7" y="48.7" transform="rotate(-90 186.7 48.7)">9</text>
<text x="189.2" y="48.7" transform="rotate(-90 189.2 48.7)">7</text>
<text x="99.5" y="54.9">10</text>
<text x="99.5" y="56.9">11</text>
<text x="99.5" y="58.9">12</text>
<text x="123.1" y="54.6">47</text>
<text x="123.1" y="56.6">46</text>
<text x="123.1" y="58.7">45</text>
<text x="180.6" y="57.9">16</text>
<text x="224.3" y="57.9">8</text>
<text x="99.5" y="61">13</text>
<text x="99.5" y="63">14</text>
<text x="99.5" y="65">15</text>
<text x="123.1" y="60.7">44</text>
<text x="123.1" y="62.7">43</text>
<text x="123.1" y="64.8">42</text>
<text x="161.1" y="65.5">3</text>
<text x="168.7" y="65.5">4</text>
<text x="242.6" y="61">2</text>
<text x="250.2" y="61">1</text>
<text x="99.5" y="67.1">16</text>
<text x="99.5" y="69.1">17</text>
<text x="99.5" y="71.1">18</text>
<text x="123.1" y="66.8">41</text>
<text x="123.1" y="68.8">40</text>
<text x="123.1" y="70.9">39</text>
<text x="161.1" y="70.6">1</text>
<text x="168.7" y="70.6">2</text>
<text x="186.7" y="69.6" transform="rotate(-90 186.7 69.6)">10</text>
<text x="189.2" y="69.6" transform="rotate(-90 189.2 69.6)">11</text>
<text x="191.8" y="69.6" transform="rotate(-90 191.8 69.6)">12</text>
<text x="194.3" y="69.6" transform="rotate(-90 194.3 69.6)">13</text>
<text x="196.8" y="69.6" transform="rotate(-90 196.8 69.6)">14</text>
<text x="199.4" y="69" transform="rotate(-90 199.4 69)">3</text>
<text x="201.9" y="69" transform="rotate(-90 201.9 69)">4</text>
<text x="204.5" y="69" transform="rotate(-90 204.5 69)">5</text>
<text x="207" y="69" transform="rotate(-90 207 69)">6</text>
<text x="212.1" y="69" transform="rotate(-90 212.1 69)">1</text>
<text x="217.2" y="69" transform="rotate(-90 217.2 69)">2</text>
<text x="219.7" y="69.6" transform="rotate(-90 219.7 69.6)">15</text>
<text x="242.6" y="66">4</text>
<text x="250.2" y="66">3</text>
<text x="99.5" y="73.2">19</text>
<text x="99.5" y="75.2">20</text>
<text x="99.5" y="77.2">21</text>
<text x="123.1" y="72.9">38</text>
<text x="123.1" y="74.9">37</text>
<text x="123.1" y="77">36</text>
<text x="149.2" y="75.7">3</text>
<text x="156.8" y="75.7">4</text>
<text x="259.9" y="76.2">2</text>
<text x="267.5" y="76.2">1</text>
<text x="99.5" y="79.2">22</text>
<text x="99.5" y="81.3">23</text>
<text x="99.5" y="83.3">24</text>
<text x="123.1" y="79">35</text>
<text x="123.1" y="81">34</text>
<text x="123.1" y="83.1">33</text>
<text x="149.2" y="80.8">1</text>
<text x="156.8" y="80.8">2</text>
<text x="259.9" y="81.3">4</text>
<text x="267.5" y="81.3">3</text>
<text x="99.5" y="85.3">25</text>
<text x="99.5" y="87.4">26</text>
<text x="99.5" y="89.4">27</text>
<text x="123.1" y="85.1">32</text>
<text x="123.1" y="87.1">31</text>
<text x="123.1" y="89.2">30</text>
<text x="99.5" y="91.4">28</text>
<text x="123.1" y="91.2">29</text>
<text x="250.2" y="91.4">2</text>
<text x="257.9" y="91.4">1</text>
<text x="155" y="96.5">3</text>
<text x="155" y="101.6">1</text>
<text x="162.6" y="96.5">4</text>
<text x="162.6" y="101.6">2</text>
<text x="187.5" y="100.6">3</text>
<text x="195.1" y="100.6">4</text>
<text x="226.1" y="101.1">4</text>
<text x="226.1" y="96">2</text>
<text x="233.7" y="101.1">3</text>
<text x="233.7" y="96">1</text>
<text x="250.2" y="96.5">4</text>
<text x="257.9" y="96.5">3</text>
<text x="99.4" y="103.6">2</text>
<text x="107" y="103.6">1</text>
<text x="187.5" y="105.7">1</text>
<text x="195.1" y="105.7">2</text>
<text x="99.4" y="108.7">4</text>
<text x="107" y="108.7">3</text>
<text x="58.7" y="143.7" transform="rotate(-90 58.7 143.7)">1</text>
<text x="61.2" y="143.7" transform="rotate(-90 61.2 143.7)">2</text>
<text x="63.8" y="143.7" transform="rotate(-90 63.8 143.7)">3</text>
<text x="29.3" y="144">1</text>
<text x="29.3" y="146.6">3</text>
<text x="29.3" y="149.1">2</text>
<text x="44.3" y="172.2">8</text>
<text x="44.3" y="179.8">5</text>
<text x="44.3" y="177.3">6</text>
<text x="44.3" y="174.8">7</text>
<text x="44.3" y="184.9">3</text>
<text x="44.3" y="182.4">4</text>
<text x="44.3" y="190">1</text>
<text x="44.3" y="187.5">2</text>
</g>
<g font-size="1.8" fill="#0000c2">
<text x="194.4" y="45.6">8</text>
<text x="196.7" y="45.6">Buttons</text>
<text x="205.1" y="45.6">connected</text>
<text x="215.9" y="45.6">to</text>
<text x="219" y="45.6">shift</text>
<text x="224.4" y="45.6">register</text>
<text x="16.6" y="131.9">9V</text>
<text x="20.1" y="131.9">to</text>
<text x="23.1" y="131.9">5V</text>
<text x="26.6" y="131.9">power</text>
<text x="33.3" y="131.9">regulator</text>
<text x="15.4" y="164.7">Connectors</text>
</g>
</svg>
